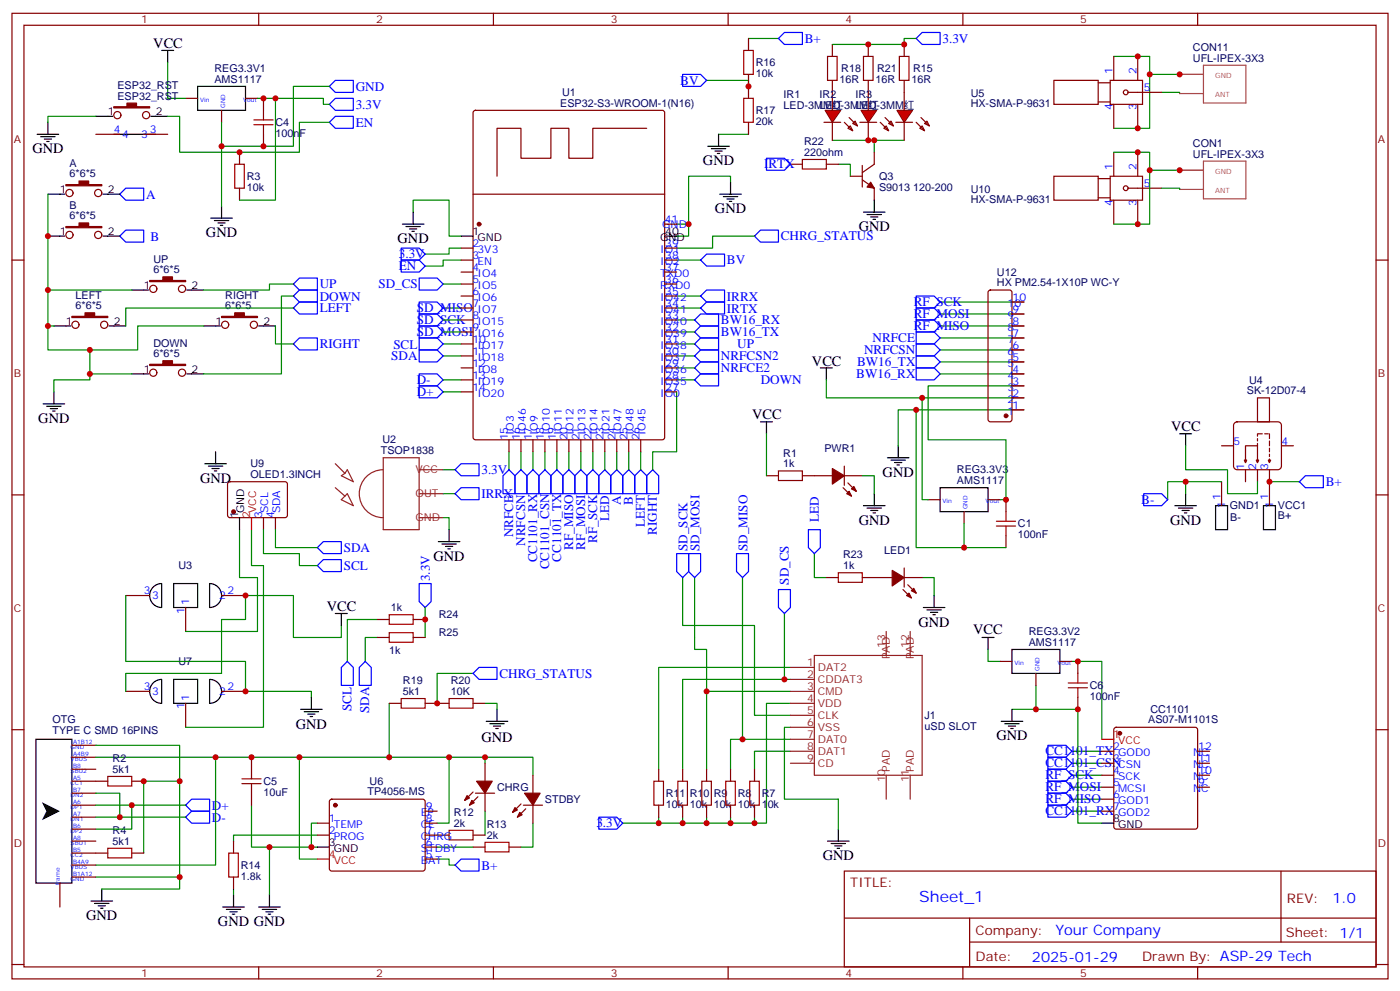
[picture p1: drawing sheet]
<svg xmlns="http://www.w3.org/2000/svg" width="412mm" height="292mm" viewBox="0 0 412 292" stroke-linecap="round" stroke-linejoin="round" font-family="sans-serif">
<g fill="none" stroke="#00f" stroke-width=".35">
<path d="M231.1 9.6h5.3v3.5h-5.3l-1.8-1.8zM271.6 9.6h5.3v3.5h-5.3l-1.7-1.8zM97 25.4l1.8-1.7h5.3v3.5h-5.3zM97 36l1.8-1.7h5.3v3.5h-5.3zM98.8 29h5.3v3.5h-5.3l-1.8-1.8zM201.1 21.9h5.3l1.7 1.8-1.7 1.7h-5.3zM35.3 57.2l1.7-1.8h5.3v3.5h-5.3zM225.8 46.6h5.3l1.7 1.8-1.7 1.7h-5.3zM35.3 69.5l1.7-1.7h5.3v3.5h-5.3zM118.2 76.6h5.3l1.7 1.8-1.7 1.7h-5.3zM118.2 73.1h5.3l1.7 1.7-1.7 1.8h-5.3zM208.1 74.8h5.3v3.6h-5.3l-1.7-1.8z"/>
<path d="M222.2 69.5l1.8-1.7h5.3v3.5h-5.3zM86.4 83.6l1.8-1.7h5.3v3.5h-5.3zM86.4 87.2l1.8-1.8h5.3v3.5h-5.3zM86.4 90.7l1.8-1.8h5.3v3.6h-5.3zM123.5 99.5h5.3l1.7 1.8-1.7 1.7h-5.3zM123.5 92.5h5.3l1.7 1.7-1.7 1.8h-5.3zM123.5 96h5.3l1.7 1.8-1.7 1.7h-5.3zM123.5 88.9h5.3l1.7 1.8-1.7 1.8h-5.3zM123.5 81.9h5.3l1.7 1.7-1.7 1.8h-5.3zM204.6 94.2l1.8-1.7h5.3v3.5h-5.3zM206.4 99.5h5.3v3.5h-5.3l-1.8-1.7zM206.4 96h5.3v3.5h-5.3l-1.8-1.7z"/>
<path d="M206.4 87.2l1.7-1.8h5.3v3.5h-5.3zM206.4 90.7l1.7-1.8h5.3v3.6h-5.3zM269.9 97.8h5.3l1.7 1.7-1.7 1.8h-5.3zM269.9 94.2h5.3l1.7 1.8-1.7 1.8h-5.3zM269.9 90.7h5.3l1.7 1.8-1.7 1.7h-5.3zM269.9 87.2h5.3l1.7 1.7-1.7 1.8h-5.3zM86.4 101.3l1.8-1.8h5.3v3.5h-5.3zM123.5 103h5.3l1.7 1.8-1.7 1.8h-5.3zM123.5 110.1h5.3l1.7 1.8-1.7 1.7h-5.3zM123.5 113.6h5.3l1.7 1.8-1.7 1.8h-5.3zM204.6 108.3l1.8-1.7h5.3v3.5h-5.3zM204.6 104.8l1.8-1.8h5.3v3.6h-5.3z"/>
<path d="M204.6 111.9l1.8-1.8h5.3v3.5h-5.3zM269.9 108.3h5.3l1.7 1.8-1.7 1.8h-5.3zM269.9 104.8h5.3l1.7 1.8-1.7 1.7h-5.3zM269.9 101.3h5.3l1.7 1.7-1.7 1.8h-5.3zM134.1 138.3l1.7-1.7h5.3v3.5h-5.3zM149.9 138.3l1.8 1.8v5.3h-3.5v-5.3zM153.5 138.3l1.7 1.8v5.3h-3.5v-5.3zM157 138.3l1.7 1.8v5.3h-3.5v-5.3zM160.5 138.3l1.8 1.8v5.3h-3.6v-5.3zM164 138.3l1.8 1.8v5.3h-3.5v-5.3zM167.6 138.3l1.7 1.8v5.3h-3.5v-5.3zM171.1 138.3l1.8 1.8v5.3h-3.6v-5.3z"/>
<path d="M174.6 138.3l1.8 1.8v5.3h-3.5v-5.3zM178.2 138.3l1.7 1.8v5.3h-3.5v-5.3zM181.7 138.3l1.7 1.8v5.3h-3.5v-5.3zM185.2 138.3l1.8 1.8v5.3h-3.6v-5.3zM188.7 138.3l1.8 1.8v5.3h-3.5v-5.3zM192.3 138.3l1.7 1.8v5.3h-3.5v-5.3zM134.1 145.4l1.7-1.8h5.3v3.5h-5.3zM238.1 156h3.6v5.3l-1.8 1.7-1.8-1.7zM336.9 145.4h5.3l1.8 1.7-1.8 1.8h-5.3zM384.5 140.1h5.3v3.5h-5.3l-1.7-1.7zM93.5 161.3l1.7-1.8h5.3v3.5h-5.3zM93.5 166.5l1.7-1.7h5.3v3.5h-5.3z"/>
<path d="M123.5 171.8h3.5v5.3l-1.8 1.8-1.7-1.8zM199.3 163h3.5v5.3l-1.7 1.8-1.8-1.8zM202.8 163h3.6v5.3l-1.8 1.8-1.8-1.8zM217 163h3.5v5.3l-1.8 1.8-1.7-1.8zM229.3 173.6h3.5v5.3l-1.7 1.8-1.8-1.8zM102.3 194.8l1.8 1.7v5.3h-3.6v-5.3zM107.6 194.8l1.8 1.7v5.3h-3.6v-5.3zM139.3 198.3l1.8-1.8h5.3v3.6h-5.3zM308.7 219.5h5.3l1.7 1.7-1.7 1.8h-5.3zM54.7 237.1l1.7-1.8h5.3v3.6h-5.3zM308.7 233.6h5.3l1.7 1.7-1.7 1.8h-5.3zM308.7 230h5.3l1.7 1.8-1.7 1.8h-5.3z"/>
<path d="M308.7 226.5h5.3l1.7 1.8-1.7 1.7h-5.3zM308.7 223h5.3l1.7 1.8-1.7 1.7h-5.3zM308.7 237.1h5.3l1.7 1.8-1.7 1.7h-5.3zM54.7 240.6l1.7-1.7h5.3v3.5h-5.3zM134.1 254.7l1.7-1.7h5.3v3.5h-5.3zM176.4 240.6h5.3l1.7 1.8-1.7 1.8h-5.3z"/>
</g>
<g fill="none" stroke="#008700" stroke-width=".35">
<path d="M49.4 18.4v10.6h5.3M220.5 11.3h8.8M269.9 11.3h-3.6v1.8h-21.1M328.1 16.6h10.6v21.2h-10.6M28.2 34.3h-14.1v1.7M49.4 34.3h3.5v10.5h35.3v-8.8h8.8M75.8 29h19.4v1.7h1.8M81.1 29v29.9h-10.5M97 25.4h-10.6v17.7h-21.1v-7.1M208.1 23.7h12.4v1.7M211.7 39.5h8.8M338.7 21.9h8.8"/>
<path d="M342.2 27.2h5.3v.4M14.1 57.2v38.8h1.8M65.3 43.1v17.6M215.2 53.7v-1.8h-12.4v14.1h-3.5M245.2 41.3h21.1M246.9 48.4h3.6v3.5M257.5 41.3v3.5M328.1 44.8h10.6v21.2h-10.6M121.7 62.5v-3.6h10.6v10.6h3.5M135.8 76.6h-5.3v1.8h-5.3M135.8 73.1h-3.5v1.7h-7.1M199.3 76.6h7.1"/>
<path d="M202.8 66v3.5h-3.5M222.2 69.5h-12.3v3.6h-10.6M14.1 96v7h12.4v8.9h-10.6v3.5M14.1 85.4h24.7M60 96h-19.4v7h-14.1M81.1 96v5.3h5.3M86.4 87.2h-3.5v22.9h-22.9M86.4 90.7h-49.4v5.3M86.4 83.6h-7v1.8h-19.4M130.5 94.2h5.3M130.5 97.8h5.3M130.5 90.7h5.3"/>
<path d="M130.5 83.6h5.3M199.3 94.2h5.3M199.3 97.8h5.3M199.3 90.7h7.1M199.3 87.2h7.1M276.9 99.5h24.7M276.9 96h24.7M276.9 92.5h24.7M276.9 88.9h24.7M26.5 110.1h12.3M130.5 104.8h5.3M130.5 101.3h5.3"/>
<path d="M130.5 111.9h5.3M130.5 115.4h5.3M199.3 115.4v17.6h-7v5.3M199.3 104.8h5.3M199.3 101.3h5.3M199.3 108.3h5.3M199.3 111.9h5.3M243.4 111.9v5.3h58.2M271.6 117.2v29.9h1.8M276.9 106.6h24.7M276.9 103h24.7M276.9 110.1h24.7"/>
<path d="M301.6 113.6h-28.2v15.9h22.9v17.6h-1.7M130.5 138.3h3.6M149.9 133v5.3M153.5 133v5.3M157 133v5.3M160.5 133v5.3M164 133v5.3M167.6 133v5.3M171.1 133v5.3M174.6 133v5.3M178.2 133v5.3M181.7 133v5.3"/>
<path d="M185.2 133v5.3M188.7 133v5.3M225.8 127.7v12.4M269.9 120.7v40.6h14.1M301.6 120.7h-37v10.6M349.2 131.3v7h12.4v7.1h8.8v-3.5M70.6 156v14.1h5.2v15.8h-21.1M74.1 156v10.5h3.5v47.7h-22.9M77.6 156v7h10.6v3.5h5.3M81.1 156v5.3h12.4M130.5 152.4h1.8v3.6M130.5 145.4h3.6"/>
<path d="M254 140.1h3.5v5.3M284 154.2v7.1h12.3M349.2 141.9h-5.2v5.2M359.8 141.9h-10.6v3.5M373.9 141.9h8.9M37 175.4v19.4h35.3v8.8h19.4v1.8M125.2 178.9v8.8M201.1 170.1v14.1h21.1v26.4h10.6M204.6 170.1v21.1h3.5v12.4M218.7 170.1v47.6M239.9 163v7.1h3.5M271.6 170.1h3.6v5.3"/>
<path d="M100.5 184.2v3.5h-14.1v-12.3h-14.1v7h-7v15.9h-28.3v5.3M111.1 182.4h-8.8v12.4M111.1 187.7h-3.5v7.1M139.3 198.3h-10.5v8.8M231.1 180.7v19.4M232.8 196.5h-38.8v30M291 191.2v3.6h3.6M315.7 194.8h8.9v22.9M28.2 219.5h24.7v38.8M114.7 207.1v15.9M142.9 207.1h3.5v1.8M232.8 217.7h-17.6v8.8"/>
<path d="M232.8 207.1h-7v35.3h-3.6M232.8 214.2h-1.7v21.1h15.8v8.9M232.8 200.1h-31.7v26.4M232.8 203.6h-24.7v22.9M298.1 208.9h7.1M305.2 201.8v7.1h12.3v33.5h7.1M28.2 223h35.3v31.7h-35.3M28.2 233.6h7.1v7M28.2 237.1h26.5M38.8 237.1v7.1h-10.6M52.9 230h-10.6v21.2M63.5 223h93.5v5.3"/>
<path d="M74.1 237.1v12.3h5.3M88.2 223v30h5.3M132.3 223v19.4h-3.5M142.9 223v1.8M142.9 238.9v7M232.8 221.2h-10.6v5.3M315.7 235.3h8.9M315.7 231.8h8.9M315.7 224.8h8.9M315.7 228.3h8.9M315.7 221.2h8.9M315.7 238.9h8.9"/>
<path d="M28.2 258.3h24.7v3.5h-22.9M28.2 240.6h26.5M93.5 245.9h-24.7v1.8M93.5 242.4h-1.8v7M93.5 249.4h-14.1v14.2M128.8 253h3.5v1.7h1.8M128.8 249.4h10.5M157 242.4v7h-3.5M194 240.6v1.8M201.1 240.6v1.8M208.1 240.6v1.8M215.2 240.6v1.8"/>
<path d="M222.2 240.6v1.8h-38.8M68.8 261.8v1.8"/>
</g>
<path d="M354.5 19.2h12.5v11.1h-12.5zM347.5 21.9h6.9M347.5 27.6h6.9" fill="none" stroke="#a64a4a" stroke-width=".35"/>
<g fill="none" stroke="#870000" stroke-width=".35">
<path d="M3.5 3.9h405.4v284.4h-405.4zM7.1 7.4h398.2v277.3h-398.2zM76.2 3.9v3.5M145.3 3.9v3.5M214.5 3.9v3.5M220.5 11.3v3.6M245.2 13.1v3.5M255.8 13.1v3.5M266.3 13.1v3.5M283.6 3.9v3.5M328.1 16.6v7.1M335.1 16.6v7.1"/>
<path d="M352.8 3.9v3.5M28.2 39.5h7.1M42.3 39.5h7.1M54.7 29h3.5M65.3 32.5v3.5M72.3 29h3.5M77.6 29v3.5M77.6 39.5v3.6M139.6 32.7l.5-.2h55l.6 .4 .1 95.9-.5 .6-55.2 .1-.7-.5-.1-95.8zM190.5 37.8h-15.9v8.8h-7v-8.8h-5.3v8.8h-8.8v-8.8h-7.1v14.1M220.5 21.9v7.1M220.5 36v3.5"/>
<path d="M242.7 36h4.9M245.2 23.7v3.5M255.8 23.7v3.5M266.3 23.7v3.5M310.4 23.7h13.1v7h-13.1zM323.5 30h3.5M323.5 24.4h3.5M327 23.7h9.5v7h-9.5zM328.1 30.7v7.1M332.3 27.2h9.9M335.1 30.7v7.1M70.6 44.8v3.6"/>
<path d="M70.6 55.4v3.5M139.3 57.2h56.5M232.8 48.4h3.6M243.4 48.4h3.5M250.5 51.9h3.5M254 53l3.5 2.4v3.5M254 48.7v6.4M257.5 44.8v3.6l-3.5 2.4M310.4 51.9h13.1v7h-13.1zM323.5 58.2h3.5M323.5 52.6h3.5M327 51.9h9.5v7h-9.5z"/>
<path d="M328.1 44.8v7.1M328.1 58.9v7.1M332.3 55.4h9.9M335.1 44.8v7.1M335.1 58.9v7.1M3.5 76.6h3.6M135.8 73.1h3.5M135.8 76.6h3.5M195.8 73.1h3.5M195.8 76.6h3.5M195.8 66h3.5M405.3 76.6h3.6"/>
<path d="M135.8 80.1h3.5M135.8 83.6h3.5M135.8 87.2h3.5M135.8 90.7h3.5M135.8 94.2h3.5M135.8 97.8h3.5M195.8 80.1h3.5M195.8 83.6h3.5M195.8 87.2h3.5M195.8 90.7h3.5M195.8 94.2h3.5M195.8 97.8h3.5"/>
<path d="M135.8 101.3h3.5M135.8 104.8h3.5M135.8 108.3h3.5M135.8 111.9h3.5M135.8 115.4h3.5M195.8 101.3h3.5M195.8 104.8h3.5M195.8 108.3h3.5M195.8 111.9h3.5M195.8 115.4h3.5M370.4 117.2h3.5v7h-3.5zM149.9 129.5v3.5"/>
<path d="M153.5 129.5v3.5M157 129.5v3.5M160.5 129.5v3.5M164 129.5v3.5M167.6 129.5v3.5M171.1 129.5v3.5M174.6 129.5v3.5M178.2 129.5v3.5M181.7 129.5v3.5M185.2 129.5v3.5M188.7 129.5v3.5M248.7 137.3v5.6"/>
<path d="M359.8 131.3h3.6M363.6 124.6l.8-.4h12l.6 .2 .5 .9v12l-.3 .6-.8 .4h-12l-.6-.2-.4-.8v-12zM366.9 135.1v1.1l-.4-.7h.7l-.3 .7v-4.9h3.5v4.9l.4-.7h-.7l.3 .7v-1.1M366.9 138.3v3.6M370.4 129.2v.7M370.4 130.6v.7M370.4 138.3v3.6M371.8 127.7h-1.4v.7M372.5 127.7h1.1M373.9 135.1v1.1l-.3-.7h.7l-.4 .7M373.9 127.7v1.5M373.9 129.9v1.4"/>
<path d="M373.9 132v1M373.9 133.7v.7M373.9 138.3v10.6M377.5 131.3h3.5M3.5 145.7h3.6M67.3 142.1l.4-.2h16.5l.5 .7-.1 9.4-.6 .4h-16.5l-.5-.7v-9.1zM77.6 152.4v3.6M81.1 152.4v3.6M225.8 140.1h3.5M236.4 140.1h8.8M248.4 143.6l2.4 2.5M248.7 140.1h5.3"/>
<path d="M249.8 142.2l2.4 2.5M273.4 147.1h3.5M284 150.7v3.5M291 147.1h3.6M296.3 147.1v3.6M296.3 157.7v3.6M359.8 141.9v7M405.3 145.7h3.6M37 175.4h7.1M54.7 178.9v7M65.3 175.4h7M243.4 170.1h3.5"/>
<path d="M254 170.1h8.8M266 173.6l2.5 2.5M266.3 167.3v5.6M266.3 170.1h5.3M267.4 172.2l2.5 2.5M111.1 187.7h3.6M111.1 182.4h3.6M121.7 187.7h3.5M121.7 182.4h3.5M294.6 194.8h3.5M305.2 198.3v3.5M312.2 194.8h3.5"/>
<path d="M317.5 194.8v3.5M3.5 214.9h3.6M21.2 219.5h7M37 203.6h7.1M54.7 207.1v7.1M65.3 203.6h7M114.7 207.1h3.5M125.2 207.1h7.1M139.3 207.1h3.6M317.5 205.4v3.5M328.3 214.4l.5-.2h23.3l.5 .2 .2 .5v28.6l-.3 .5-.4 .2h-23.3l-.5-.3-.2-.4v-28.6zM405.3 214.9h3.6"/>
<path d="M21.2 237.1h7M21.2 233.6h7M21.2 223h7M21.2 226.5h7M21.2 230h10.5M38.8 230h3.5M74.1 223v3.5M74.1 233.6v3.5M97.2 235.5l.5-.2h26.8l.5 .2 .2 .5v20.1l-.7 .4-27.1-.1-.4-.6v-19.8zM125.2 238.9h3.6M139.3 233.2l-2.4 2.5M140.1 233.6h5.6"/>
<path d="M140.8 234.6l-2.5 2.5M142.9 224.8v5.2M142.9 233.6v5.3M153.5 236.7l-2.5 2.5M154.2 237.1h5.6M154.9 238.2l-2.5 2.4M157 228.3v5.3M157 237.1v5.3M194 226.5v3.5M194 237.1v3.5M201.1 226.5v3.5M201.1 237.1v3.5"/>
<path d="M208.1 226.5v3.5M208.1 237.1v3.5M215.2 226.5v3.5M215.2 237.1v3.5M222.2 226.5v3.5M222.2 237.1v3.5M324.6 221.2h3.5M324.6 224.8h3.5M324.6 228.3h3.5M324.6 231.8h3.5M324.6 235.3h3.5M324.6 238.9h3.5"/>
<path d="M352.8 221.2h3.5M352.8 224.8h3.5M352.8 228.3h3.5M352.8 231.8h3.5M21.2 251.2h10.5M21.2 240.6h7M21.2 244.2h7M21.2 247.7h7M21.2 254.7h7M21.2 258.3h7M38.8 251.2h3.5M68.8 247.7v3.5"/>
<path d="M68.8 258.3v3.5M93.5 245.9h3.5M93.5 242.4h3.5M125.2 249.4h3.6M125.2 245.9h7.1M125.2 242.4h3.6M125.2 253h3.6M139.3 249.4h3.6M139.3 245.9h3.6M149.9 249.4h3.6M248.7 256.5h156.6v28.2h-156.6zM377.3 256.5v20.9"/>
<path d="M17.6 260v7.1M248.7 270.4h156.5M285.6 277.4h119.6M285.6 270.4v14.1M3.5 284h3.6M76.2 284.7v3.6M145.3 284.7v3.6M214.5 284.7v3.6M283.6 284.7v3.6M352.8 284.7v3.6M405.3 284h3.6"/>
<circle cx="34.6" cy="33.9" r="1.06"/>
<circle cx="43" cy="33.9" r="1.06"/>
<circle cx="331.6" cy="27.2" r=".71"/>
<circle cx="20.5" cy="56.8" r="1.06"/>
<circle cx="28.9" cy="56.8" r="1.06"/>
<circle cx="331.6" cy="55.4" r=".71"/>
<circle cx="20.5" cy="69.2" r="1.06"/>
<circle cx="28.9" cy="69.2" r="1.06"/>
<circle cx="22.2" cy="95.6" r="1.06"/>
<circle cx="30.7" cy="95.6" r="1.06"/>
<circle cx="45.2" cy="85.1" r="1.06"/>
<circle cx="53.6" cy="85.1" r="1.06"/>
<circle cx="66.3" cy="95.6" r="1.06"/>
<circle cx="74.8" cy="95.6" r="1.06"/>
<circle cx="45.2" cy="109.8" r="1.06"/>
<circle cx="53.6" cy="109.8" r="1.06"/>
</g>
<g fill="none" stroke="#000" stroke-width=".35">
<path d="M47.6 14.9h3.6M49.4 14.9v3.5M10.9 39.5h6.4M14.1 36v3.5M28.2 34.3h5M33.5 39.5h12.4M44.4 34.3h5M58.2 25.4h14.1v7.1h-14.1zM211.7 39.5v3.6M12 40.3h4.2M13.1 41h2.1M13.8 41.7h.7"/>
<path d="M14.1 57.2h4.9M30.3 57.2h5M208.5 43.1h6.3M209.5 43.8h4.3M210.6 44.5h2.1M211.3 45.2h.7M212 57.2h6.4M213.1 57.9h4.2M214.1 58.6h2.2M214.8 59.3h.7M215.2 53.7v3.5M257.5 58.9v3.6"/>
<path d="M14.1 69.5h4.9M30.3 69.5h5M62.1 64.2h6.3M63.1 64.9h4.3M64.2 65.7h2.1M64.9 66.4h.7M65.3 60.7v3.5M118.5 66h6.4M119.6 66.7h4.2M120.6 67.4h2.2M121.4 68.1h.7M121.7 62.5v3.5"/>
<path d="M135.8 69.5h3.5M195.8 69.5h3.5M254.4 62.5h6.3M255.4 63.2h4.2M256.5 63.9h2.1M257.2 64.6h.7M15.9 96h4.9M32.1 96h4.9M38.8 85.4h4.9M55 85.4h5M60 96h4.9M76.2 96h4.9"/>
<path d="M12.7 118.9h6.3M13.8 119.6h4.2M15.9 115.4v3.5M38.8 110.1h4.9M55 110.1h5M241.7 108.3h3.5M243.4 108.3v3.6M14.8 120.3h2.1M15.5 121h.7M60.3 136.6h6.4M61.4 137.3h4.2M62.4 138h2.2"/>
<path d="M63.1 138.7h.8M63.5 133v3.6M224 124.2h3.5M225.8 124.2v3.5M261.4 134.8h6.4M262.5 135.5h4.2M263.5 136.2h2.1M264.2 136.9h.7M264.6 131.3v3.5M347.5 127.7h3.5M349.2 127.7v3.6M70.6 152.4v3.6"/>
<path d="M129.1 159.5h6.4M132.3 156v3.5M254.4 148.9h6.3M255.4 149.6h4.2M256.5 150.3h2.1M257.2 151h.7M257.5 145.4v3.5M276.9 143.6h14.1v7.1h-14.1zM346.1 148.9h6.3M347.1 149.6h4.3M348.2 150.3h2.1M348.9 151h.7"/>
<path d="M349.2 145.4v3.5M358.1 148.9h3.5v7.1h-3.5zM372.2 148.9h3.5v7.1h-3.5zM45.1 172.9a3.5 3.5 0 0 1 2.5-1.1v7.1a3.5 3.5 0 0 1-3.2-2.2 3.5 3.5 0 0 1 .7-3.8zM51.2 171.8h7v7.1h-7zM61.7 171.8a3.5 3.5 0 0 1 3.6 3.6 3.5 3.5 0 0 1-3.6 3.5zM130.2 160.2h4.2M131.2 160.9h2.1M131.9 161.6h.7M272 178.9h6.3M273 179.6h4.3M275.2 175.4v3.5"/>
<path d="M98.8 180.7h3.5M100.5 180.7v3.5M274.1 180.3h2.1M274.8 181h.7M289.3 187.7h3.5M291 187.7v3.5M298.1 191.2h14.1v7.1h-14.1zM10.6 217.7h10.6v42.3h-10.6zM45.1 201.1a3.5 3.5 0 0 1 2.5-1v7a3.5 3.5 0 0 1-3.2-2.2 3.5 3.5 0 0 1 .7-3.8zM51.2 200.1h7v7h-7zM61.7 200.1a3.5 3.5 0 0 1 3.6 3.5 3.5 3.5 0 0 1-3.6 3.5zM88.5 208.9h6.4"/>
<path d="M89.6 209.6h4.2M90.7 210.3h2.1M91.4 211h.7M91.7 205.4v3.5M143.2 212.4h6.4M144.3 213.1h4.2M145.3 213.8h2.2M146 214.5h.8M146.4 208.9v3.5M294.9 212.4h6.4M296 213.1h4.2M297 213.8h2.2"/>
<path d="M297.7 214.5h.7M298.1 208.9v3.5M93.5 249.4h3.5M243.8 247.7h6.3M244.8 248.4h4.3M245.9 249.1h2.1M246.6 249.8h.7M246.9 244.2v3.5M324.6 242.4h3.5M26.8 265.3h6.4M27.9 266h4.2M28.9 266.7h2.1"/>
<path d="M29.6 267.4h.7M30 261.8v3.5M65.6 267.1h6.4M66.7 267.8h4.2M67.7 268.5h2.1M68.4 269.2h.7M68.8 263.6v3.5M76.2 267.1h6.3M77.3 267.8h4.2M78.3 268.5h2.1M79 269.2h.7M79.4 263.6v3.5"/>
</g>
<g fill="none" stroke="#a10000" stroke-width=".35">
<path d="M219.1 14.9h2.8v7h-2.8zM243.8 16.6h2.8v7.1h-2.8zM254.4 16.6h2.8v7.1h-2.8zM264.9 16.6h2.9v7.1h-2.9zM74.8 36.7h5.6M74.8 35.3h5.6M77.6 32.5v2.8M77.6 36.7v2.8M219.1 29h2.8v7h-2.8zM69.1 48.4h2.9v7h-2.9zM236.4 47h7v2.8h-7zM229.3 138.7h7.1v2.8h-7.1z"/>
<path d="M293.5 154.9h5.7M293.5 153.5h5.7M296.3 150.7v2.8M296.3 154.9v2.8M246.9 168.7h7.1v2.8h-7.1zM114.7 186.3h7v2.8h-7zM114.7 181h7v2.8h-7zM317.5 198.3v2.8M118.2 205.7h7v2.8h-7zM132.3 205.7h7v2.8h-7zM314.7 202.5h5.6M314.7 201.1h5.6"/>
<path d="M317.5 202.5v2.9M31.7 228.6h7.1v2.9h-7.1zM71.3 230.8h5.6M71.3 229.3h5.6M74.1 226.5v2.8M74.1 230.8v2.8M192.6 230h2.8v7.1h-2.8zM199.7 230h2.8v7.1h-2.8zM206.7 230h2.8v7.1h-2.8zM213.8 230h2.8v7.1h-2.8zM220.8 230h2.9v7.1h-2.9zM31.7 249.8h7.1v2.8h-7.1z"/>
<path d="M67.4 251.2h2.8v7.1h-2.8zM132.3 244.5h7v2.8h-7zM142.9 248h7v2.9h-7z"/>
</g>
<g fill="#870000" stroke="#870000" stroke-width=".35">
<path d="M262.8 168l3.5 2.1-3.5 2.4z"/>
<path d="M267.1 175.4l.7-.7 .7 1.4z"/>
<path d="M268.5 174l.7-.8 .7 1.5z"/>
<path d="M256.5 53.7l1 1.7-2.1-.3z"/>
<path d="M154.5 233.6h4.6l-2.1 3.5z"/>
<path d="M151.7 237.8l.7 .7-1.4 .7z"/>
<path d="M153.1 239.2l.7 .7-1.4 .7z"/>
<path d="M140.4 230h4.6l-2.1 3.6z"/>
<path d="M137.6 234.3l.7 .7-1.4 .7z"/>
<path d="M139 235.7l.7 .7-1.4 .7z"/>
<path d="M245.2 138l3.5 2.1-3.5 2.5z"/>
<path d="M249.4 145.4l.7-.7 .7 1.4z"/>
<path d="M250.8 144l.7-.7 .7 1.4z"/>
<path d="M33.5 31.4h3.9v-1h2.8v1h3.9v.4h-10.6z"/>
<path d="M65.3 93.2h3.8v-1.1h2.9v1.1h3.8v.3h-10.5z"/>
<path d="M44.1 107.3h3.9v-1.1h2.8v1.1h3.9v.3h-10.6z"/>
<path d="M21.2 93.2h3.8v-1.1h2.9v1.1h3.8v.3h-10.5z"/>
<path d="M44.1 82.6h3.9v-1.1h2.8v1.1h3.9v.3h-10.6z"/>
<path d="M19.4 66.7h3.9v-1h2.8v1h3.9v.4h-10.6z"/>
<path d="M19.4 54.4h3.9v-1.1h2.8v1.1h3.9v.3h-10.6z"/>
<circle cx="68.8" cy="150.7" r=".53"/>
<circle cx="329.8" cy="215.9" r=".53"/>
<circle cx="98.8" cy="237.1" r=".53"/>
<circle cx="141.1" cy="66" r=".53"/>
</g>
<path d="M74.1 152.4v3.6M324.6 217.7h3.5M93.5 253h3.5" fill="none" stroke="#f00" stroke-width=".35"/>
<g fill="none" stroke="#8c2424" stroke-width=".35">
<path d="M98.8 136.6l2.8 2.8M102.3 138.3l1.8 3.6-3.6-1.8 1.1-.7zM112.9 138.3a7.1 7.1 0 0 0-7.1 7.1 7.1 7.1 0 0 0 7.1 7M112.9 134.8h10.6v21.2h-10.6zM123.5 138.3h7M98.8 143.6l2.8 2.5M102.3 145.4l1.8 3.5-3.6-1.8zM123.5 152.4h7M123.5 145.4h7M232.8 196.5h7.1M239.9 193h31.7v35.3h-31.7zM261.1 185.9v7.1"/>
<path d="M268.1 185.9v7.1M232.8 200.1h7.1M232.8 203.6h7.1M232.8 207.1h7.1M232.8 210.6h7.1M232.8 214.2h7.1M232.8 217.7h7.1M232.8 221.2h7.1M232.8 224.8h7.1M261.1 228.3v7M268.1 228.3v7"/>
</g>
<path d="M12.3 236.2l5.3 2.7-5.3 2.6 1.4-2.6z" fill="#000"/>
<path d="M243.1 32.5h4.5l-2.4 3.5z" fill="#f00" stroke="#870000" stroke-width=".35"/>
<path d="M245.2 27.2v5.3M245.2 36v5.3M248.7 36l2.5 2.5M249.8 37.8l.7-.7 .7 1.4zM250.1 34.6l2.5 2.5M251.2 36.4l.7-.7 .7 1.4zM253.3 36h4.9" fill="none" stroke="#870000" stroke-width=".35"/>
<path d="M253.6 32.5h4.6l-2.4 3.5z" fill="#f00" stroke="#870000" stroke-width=".35"/>
<path d="M255.8 27.2v5.3M255.8 36v5.3M259.3 36l2.5 2.5M260.3 37.8l.8-.7 .7 1.4zM260.7 34.6l2.5 2.5M261.8 36.4l.7-.7 .7 1.4zM263.9 36h4.9" fill="none" stroke="#870000" stroke-width=".35"/>
<path d="M264.2 32.5h4.6l-2.5 3.5z" fill="#f00" stroke="#870000" stroke-width=".35"/>
<g fill="none" stroke="#870000" stroke-width=".35">
<path d="M266.3 27.2v5.3M266.3 36v5.3M269.9 36l2.4 2.5M270.9 37.8l.7-.7 .7 1.4zM271.3 34.6l2.5 2.5M273 35.7l.8 1.4-1.5-.7zM291.3 85.6l.4-.2h5.7l.5 .2 .2 .5v37.4l-.2 .5-.5 .2h-5.7l-.5-.2-.2-.5v-37.4zM298.1 99.5h3.5M298.1 96h3.5M298.1 92.5h3.5M298.1 88.9h3.5M298.1 117.2h3.5"/>
<path d="M298.1 113.6h3.5M298.1 110.1h3.5M298.1 106.6h3.5M298.1 103h3.5M298.1 120.7h3.5"/>
</g>
<circle cx="296.3" cy="122.4" r=".53" fill="#870000" stroke="#870000" stroke-width=".35"/>
<path d="M347.5 50.1h6.9M347.5 55.8h6.9M354.5 47.4h12.5v11.2h-12.5z" fill="none" stroke="#a64a4a" stroke-width=".35"/>
<path d="M338.7 50.1h8.8M342.2 55.4h5.3v.4" fill="none" stroke="#008700" stroke-width=".35"/>
<g fill="#c00">
<circle cx="335.1" cy="66" r=".88"/>
<circle cx="338.7" cy="21.9" r=".88"/>
<circle cx="347.5" cy="21.9" r=".88"/>
<circle cx="335.1" cy="37.8" r=".88"/>
<circle cx="335.1" cy="44.8" r=".88"/>
<circle cx="335.1" cy="16.6" r=".88"/>
<circle cx="125.2" cy="182.4" r=".88"/>
<circle cx="208.1" cy="203.6" r=".88"/>
<circle cx="114.7" cy="223" r=".88"/>
<circle cx="72.3" cy="175.4" r=".88"/>
<circle cx="72.3" cy="203.6" r=".88"/>
<circle cx="42.3" cy="230" r=".88"/>
<circle cx="52.9" cy="230" r=".88"/>
<circle cx="128.8" cy="207.1" r=".88"/>
<circle cx="257.5" cy="41.3" r=".88"/>
<circle cx="255.8" cy="13.1" r=".88"/>
<circle cx="266.3" cy="13.1" r=".88"/>
<circle cx="132.3" cy="223" r=".88"/>
<circle cx="218.7" cy="217.7" r=".88"/>
<circle cx="317.5" cy="208.9" r=".88"/>
<circle cx="317.5" cy="194.8" r=".88"/>
<circle cx="305.2" cy="208.9" r=".88"/>
<circle cx="220.5" cy="25.4" r=".88"/>
<circle cx="91.7" cy="249.4" r=".88"/>
<circle cx="79.4" cy="249.4" r=".88"/>
<circle cx="74.1" cy="223" r=".88"/>
<circle cx="88.2" cy="223" r=".88"/>
<circle cx="142.9" cy="223" r=".88"/>
<circle cx="63.5" cy="223" r=".88"/>
<circle cx="231.1" cy="200.1" r=".88"/>
<circle cx="222.3" cy="242.4" r=".88"/>
<circle cx="194" cy="242.4" r=".88"/>
<circle cx="201.1" cy="242.4" r=".88"/>
<circle cx="208.1" cy="242.4" r=".88"/>
<circle cx="215.2" cy="242.4" r=".88"/>
<circle cx="38.8" cy="237.1" r=".88"/>
<circle cx="52.9" cy="258.3" r=".88"/>
<circle cx="35.3" cy="240.6" r=".88"/>
<circle cx="349.3" cy="141.9" r=".88"/>
<circle cx="373.9" cy="141.9" r=".88"/>
<circle cx="202.8" cy="66" r=".88"/>
<circle cx="77.6" cy="29" r=".88"/>
<circle cx="77.6" cy="43.1" r=".88"/>
<circle cx="65.3" cy="43.1" r=".88"/>
<circle cx="70.6" cy="44.8" r=".88"/>
<circle cx="81.1" cy="29" r=".88"/>
<circle cx="14.1" cy="69.5" r=".88"/>
<circle cx="14.1" cy="96" r=".88"/>
<circle cx="26.5" cy="110.1" r=".88"/>
<circle cx="14.1" cy="85.4" r=".88"/>
<circle cx="26.5" cy="103" r=".88"/>
<circle cx="296.3" cy="147.1" r=".88"/>
<circle cx="269.9" cy="120.7" r=".88"/>
<circle cx="284" cy="161.3" r=".88"/>
<circle cx="271.6" cy="117.2" r=".88"/>
<circle cx="255.8" cy="41.3" r=".88"/>
<circle cx="347.5" cy="50.1" r=".88"/>
<circle cx="338.7" cy="50.1" r=".88"/>
</g>
<text font-size="4.6" fill="#00f" x="270.8" y="265.5">Sheet_1</text>
<g font-size="4.2">
<text x="45.2" y="14.1">VCC</text>
<text x="9.5" y="45.2">GND</text>
<text x="207.1" y="48.7">GND</text>
<text x="210.6" y="62.8">GND</text>
<text x="60.7" y="69.9">GND</text>
<text x="117.1" y="71.6">GND</text>
<text x="252.9" y="68.1">GND</text>
<text x="239.2" y="107.6">VCC</text>
<text x="11.3" y="124.6">GND</text>
<text x="221.5" y="123.5">VCC</text>
<text x="345" y="127">VCC</text>
<text x="58.9" y="142.2">GND</text>
<text x="260" y="140.4">GND</text>
<text x="252.9" y="154.6">GND</text>
<text x="344.7" y="154.6">GND</text>
<text x="127.7" y="165.1">GND</text>
<text x="96.3" y="180">VCC</text>
<text x="270.6" y="184.5">GND</text>
<text x="286.7" y="186.6">VCC</text>
<text x="87.1" y="214.5">GND</text>
<text x="141.8" y="218.5">GND</text>
<text x="293.5" y="218.1">GND</text>
<text x="242.4" y="253.3">GND</text>
<text x="25.4" y="271">GND</text>
<text x="64.2" y="272.7">GND GND</text>
</g>
<g font-size="4.2" fill="#00f">
<text x="392.5" y="265.8">1.0</text>
<text x="310.9" y="275.3">Your Company</text>
<text x="304" y="283.1">2025-01-29</text>
</g>
<g font-size="3.9" fill="#00f">
<text x="237.1" y="12.7">B+</text>
<text x="277.6" y="12.7">3.3V</text>
<text x="104.8" y="26.8">GND</text>
<text x="200.4" y="24.9">BV</text>
<text x="104.8" y="32.1">3.3V</text>
<text x="104.8" y="37.4">EN</text>
<text x="225.1" y="49.6">IRTX</text>
<text x="43" y="58.5">A</text>
<text x="44.3" y="70.9">B</text>
<text x="230" y="70.8">CHRG_STATUS</text>
<text x="117.5" y="76.1">3.3V</text>
<text x="214.1" y="77.8">BV</text>
<text x="117.5" y="79.6">EN</text>
<text x="94.2" y="84.9">UP</text>
<text x="94.2" y="88.5">DOWN</text>
<text x="111.5" y="84.9">SD_CS</text>
<text x="214.1" y="88.5">IRRX</text>
<text x="94.2" y="92">LEFT</text>
<text x="122.8" y="95.5">SD_SCK</text>
<text x="122.8" y="92">SD_MISO</text>
<text x="212.4" y="95.5">BW16_RX</text>
<text x="214.1" y="92">IRTX</text>
<text x="269.2" y="93.7">RF_MOSI</text>
<text x="269.2" y="90.2">RF_SCK</text>
<text x="122.8" y="99">SD_MOSI</text>
<text x="212.4" y="99">BW16_TX</text>
<text x="257" y="100.8">NRFCE</text>
<text x="269.2" y="97.2">RF_MISO</text>
<text x="94.2" y="102.6">RIGHT</text>
<text x="115.2" y="106.1">SDA</text>
<text x="115.9" y="102.6">SCL</text>
<text x="212.4" y="106.1">NRFCSN2</text>
<text x="217.2" y="102.5">UP</text>
<text x="252.4" y="107.9">BW16_TX</text>
<text x="254.5" y="104.3">NRFCSN</text>
<text x="122.8" y="113.1">D-</text>
<text x="212.4" y="109.6">NRFCE2</text>
<text x="224.1" y="113.1">DOWN</text>
<text x="252.2" y="111.4">BW16_RX</text>
<text x="122.8" y="116.6">D+</text>
<text x="141.8" y="139.7">3.3V</text>
<text x="390.5" y="143.2">B+</text>
<text x="141.8" y="146.7">IRRX</text>
<text x="182.9" y="148.8" transform="rotate(-90 182.9 148.8)">A</text>
<text x="186.4" y="148.6" transform="rotate(-90 186.4 148.6)">B</text>
<text x="336.2" y="148.4">B-</text>
<text x="179.4" y="153.4" transform="rotate(-90 179.4 153.4)">LED</text>
<text x="190" y="155.1" transform="rotate(-90 190 155.1)">LEFT</text>
<text x="241.2" y="153.8" transform="rotate(-90 241.2 153.8)">LED</text>
<text x="151.2" y="158.2" transform="rotate(-90 151.2 158.2)">NRFCE</text>
<text x="154.7" y="160.7" transform="rotate(-90 154.7 160.7)">NRFCSN</text>
<text x="168.8" y="162" transform="rotate(-90 168.8 162)">RF_MISO</text>
<text x="172.3" y="162" transform="rotate(-90 172.3 162)">RF_MOSI</text>
<text x="175.9" y="159.9" transform="rotate(-90 175.9 159.9)">RF_SCK</text>
<text x="193.5" y="157.6" transform="rotate(-90 193.5 157.6)">RIGHT</text>
<text x="101.2" y="162.6">SDA</text>
<text x="101.2" y="167.8">SCL</text>
<text x="158.2" y="165.6" transform="rotate(-90 158.2 165.6)">CC1101_RX</text>
<text x="161.8" y="167.7" transform="rotate(-90 161.8 167.7)">CC1101_CSN</text>
<text x="165.3" y="165.4" transform="rotate(-90 165.3 165.4)">CC1101_TX</text>
<text x="202.5" y="162.3" transform="rotate(-90 202.5 162.3)">SD_SCK</text>
<text x="206" y="162.3" transform="rotate(-90 206 162.3)">SD_MOSI</text>
<text x="220.1" y="162.3" transform="rotate(-90 220.1 162.3)">SD_MISO</text>
<text x="126.6" y="171.1" transform="rotate(-90 126.6 171.1)">3.3V</text>
<text x="232.4" y="172.2" transform="rotate(-90 232.4 172.2)">SD_CS</text>
<text x="147.1" y="199.7">CHRG_STATUS</text>
<text x="103.6" y="209.4" transform="rotate(-90 103.6 209.4)">SCL</text>
<text x="108.8" y="210.1" transform="rotate(-90 108.8 210.1)">SDA</text>
<text x="308" y="226">CC1101_CSN</text>
<text x="308" y="222.5">CC1101_TX</text>
<text x="308" y="233">RF_MOSI</text>
<text x="308" y="229.5">RF_SCK</text>
<text x="62.4" y="238.4">D+</text>
<text x="308" y="236.6">RF_MISO</text>
<text x="62.4" y="242">D-</text>
<text x="175.7" y="243.6">3.3V</text>
<text x="308" y="240.1">CC1101_RX</text>
<text x="141.8" y="256.1">B+</text>
</g>
<g font-size="3.9" fill="#800">
<text x="250.5" y="261.1">TITLE:</text>
<text x="379.1" y="265.8">REV:</text>
<text x="287.4" y="275.3">Company:</text>
<text x="378.7" y="275.9">Sheet: 1/1</text>
<text x="287.4" y="283">Date:</text>
<text x="336.4" y="283.1">Drawn By: ASP-29 Tech</text>
</g>
<g font-size="3.2" fill="#800">
<text x="41.6" y="6.9">1</text>
<text x="110.8" y="6.9">2</text>
<text x="179.9" y="6.9">3</text>
<text x="249.1" y="6.9">4</text>
<text x="318.2" y="6.9">5</text>
<text x="4.1" y="42">A</text>
<text x="405.9" y="42">A</text>
<text x="4.1" y="111.2">B</text>
<text x="405.9" y="111.2">B</text>
<text x="4.1" y="180.3">C</text>
<text x="405.9" y="180.3">C</text>
<text x="4.1" y="249.4">D</text>
<text x="405.9" y="249.4">D</text>
<text x="41.6" y="287.7">1</text>
<text x="110.8" y="287.7">2</text>
<text x="179.9" y="287.7">3</text>
<text x="249.1" y="287.7">4</text>
<text x="318.2" y="287.7">5</text>
</g>
<g font-size="3.2" fill="#000080">
<text x="351.4" y="15.1">CON11</text>
<text x="63.2" y="21.2">REG3.3V1</text>
<text x="222.6" y="22.7">10k</text>
<text x="222.6" y="19.5">R16</text>
<text x="247.8" y="21.3">R18</text>
<text x="258.4" y="21.3">R21</text>
<text x="269" y="21.3">R15</text>
<text x="351.4" y="18.2">UFL-IPEX-3X3</text>
<text x="34.6" y="29.3">ESP32_RST</text>
<text x="34.6" y="26.1">ESP32_RST</text>
<text x="63.2" y="24.4">AMS1117</text>
<text x="165.6" y="28.4">U1</text>
<text x="230.8" y="28.9">IR1</text>
<text x="241.4" y="28.9">IR2</text>
<text x="247.3" y="24.6">16R</text>
<text x="252" y="28.9">IR3</text>
<text x="257.9" y="24.6">16R</text>
<text x="268.5" y="24.6">16R</text>
<text x="285.9" y="28.5">U5</text>
<text x="165" y="31.4">ESP32-S3-WROOM-1(N16)</text>
<text x="222.6" y="33.6">R17</text>
<text x="230.8" y="32.1">LED-3MM红</text>
<text x="241.4" y="32.1">LED-3MM红</text>
<text x="252" y="32.1">LED-3MM红</text>
<text x="285.9" y="31.5">HX-SMA-P-9631</text>
<text x="81.1" y="40.3">100nF</text>
<text x="81.1" y="37.1">C4</text>
<text x="222.6" y="36.8">20k</text>
<text x="236.9" y="45.9">220ohm</text>
<text x="236.9" y="42.8">R22</text>
<text x="351.4" y="46.4">UFL-IPEX-3X3</text>
<text x="351.4" y="43.3">CON1</text>
<text x="20.5" y="52.2">6*6*5</text>
<text x="20.5" y="49.2">A</text>
<text x="72.7" y="53">R3</text>
<text x="258.9" y="53">Q3</text>
<text x="72.7" y="56.2">10k</text>
<text x="258.9" y="56.2">S9013 120-200</text>
<text x="285.9" y="59.7">HX-SMA-P-9631</text>
<text x="285.9" y="56.7">U10</text>
<text x="20.5" y="64.6">6*6*5</text>
<text x="20.5" y="61.5">B</text>
<text x="45.2" y="77.4">UP</text>
<text x="45.2" y="80.5">6*6*5</text>
<text x="293.7" y="81.3">U12</text>
<text x="22.2" y="88">LEFT</text>
<text x="66.3" y="88">RIGHT</text>
<text x="293.7" y="84.3">HX PM2.54-1X10P WC-Y</text>
<text x="22.2" y="91.1">6*6*5</text>
<text x="66.3" y="91.1">6*6*5</text>
<text x="45.2" y="105.2">6*6*5</text>
<text x="45.2" y="102.1">DOWN</text>
<text x="367.9" y="113">U4</text>
<text x="367.3" y="116.1">SK-12D07-4</text>
<text x="112.7" y="130.5">U2</text>
<text x="73.7" y="137.6">U9</text>
<text x="112.2" y="133.7">TSOP1838</text>
<text x="230.7" y="137.6">1k</text>
<text x="230.7" y="134.4">R1</text>
<text x="242.8" y="133">PWR1</text>
<text x="73.7" y="140.8">OLED1.3INCH</text>
<text x="281.9" y="142.6">AMS1117</text>
<text x="281.9" y="139.4">REG3.3V3</text>
<text x="362.3" y="149.8">GND1</text>
<text x="376.4" y="149.8">VCC1</text>
<text x="299.9" y="155.3">C1</text>
<text x="362.4" y="153.6">B-</text>
<text x="376.4" y="152.8">B+</text>
<text x="299.9" y="158.5">100nF</text>
<text x="52.6" y="167.7">U3</text>
<text x="248.4" y="167.6">1k</text>
<text x="248.4" y="164.4">R23</text>
<text x="260.5" y="163">LED1</text>
<text x="115.2" y="180">1k</text>
<text x="129.3" y="181.9">R24</text>
<text x="129.3" y="187.2">R25</text>
<text x="303" y="190.2">AMS1117</text>
<text x="303" y="187">REG3.3V2</text>
<text x="52.6" y="195.9">U7</text>
<text x="114.7" y="192.5">1k</text>
<text x="118.7" y="201.4">R19</text>
<text x="132.8" y="201.4">R20</text>
<text x="321" y="203">C6</text>
<text x="118.7" y="204.6">5k1</text>
<text x="132.8" y="204.6">10K</text>
<text x="321" y="206.1">100nF</text>
<text x="338.9" y="209.9">CC1101</text>
<text x="15.5" y="213">OTG</text>
<text x="272.3" y="215">uSD SLOT</text>
<text x="272.3" y="211.8">J1</text>
<text x="338.3" y="213">AS07-M1101S</text>
<text x="15.5" y="216.2">TYPE C SMD 16PINS</text>
<text x="33.2" y="227.6">5k1</text>
<text x="33.2" y="224.5">R2</text>
<text x="77.6" y="231.2">C5</text>
<text x="108.9" y="231.1">U6</text>
<text x="146.4" y="233">CHRG</text>
<text x="77.6" y="234.4">10uF</text>
<text x="108.3" y="234.1">TP4056-MS</text>
<text x="160.5" y="236.5">STDBY</text>
<text x="196.1" y="237.9">10k</text>
<text x="196.1" y="234.7">R11</text>
<text x="203.2" y="237.9">10k</text>
<text x="203.2" y="234.7">R10</text>
<text x="210.3" y="237.9">10k</text>
<text x="210.3" y="234.7">R9</text>
<text x="217.3" y="237.9">10k</text>
<text x="217.3" y="234.7">R8</text>
<text x="224.4" y="237.9">10k</text>
<text x="224.4" y="234.7">R7</text>
<text x="33.2" y="245.7">R4</text>
<text x="133.7" y="243.5">2k</text>
<text x="133.7" y="240.3">R12</text>
<text x="143.4" y="243.9">R13</text>
<text x="33.2" y="248.7">5k1</text>
<text x="143.4" y="247">2k</text>
<text x="70.9" y="255.8">R14</text>
<text x="70.9" y="259.1">1.8k</text>
</g>
<g font-size="3.2" fill="#00f">
<text x="327.7" y="21.9" transform="rotate(-90 327.7 21.9)">1</text>
<text x="334.8" y="21.9" transform="rotate(-90 334.8 21.9)">2</text>
<text x="336.9" y="26.8">5</text>
<text x="327.7" y="32.5" transform="rotate(-90 327.7 32.5)">4</text>
<text x="334.8" y="32.5" transform="rotate(-90 334.8 32.5)">3</text>
<text x="33.5" y="39.2">4</text>
<text x="36" y="40.6">4</text>
<text x="41.6" y="40.6">3</text>
<text x="44.1" y="39.2">3</text>
<text x="327.7" y="50.1" transform="rotate(-90 327.7 50.1)">1</text>
<text x="334.8" y="50.1" transform="rotate(-90 334.8 50.1)">2</text>
<text x="336.9" y="55.1">5</text>
<text x="195.8" y="65.7">41</text>
<text x="327.7" y="60.7" transform="rotate(-90 327.7 60.7)">4</text>
<text x="334.8" y="60.7" transform="rotate(-90 334.8 60.7)">3</text>
<text x="195.1" y="67.1">GND</text>
<text x="139.2" y="72.7">2</text>
<text x="139.2" y="76.2">3</text>
<text x="140.7" y="74.5">3V3</text>
<text x="140.7" y="78">EN</text>
<text x="194.5" y="78">IO2</text>
<text x="194.5" y="74.5">IO1</text>
<text x="196" y="76.2">38</text>
<text x="196" y="72.7">39</text>
<text x="139.2" y="79.8">4</text>
<text x="139.2" y="83.3">5</text>
<text x="140.7" y="81.5">IO4</text>
<text x="194.5" y="81.5">TXD0</text>
<text x="196" y="83.3">36</text>
<text x="196" y="79.8">37</text>
<text x="139.2" y="86.8">6</text>
<text x="140.7" y="85.1">IO5</text>
<text x="140.7" y="88.6">IO6</text>
<text x="194.5" y="88.6">IO42</text>
<text x="194.5" y="85.1">RXD0</text>
<text x="196" y="86.8">35</text>
<text x="298.3" y="88.6">10</text>
<text x="139.2" y="90.3">7</text>
<text x="139.2" y="93.9">8</text>
<text x="140.7" y="92.1">IO7</text>
<text x="140.7" y="95.6">IO15</text>
<text x="194.5" y="95.6">IO40</text>
<text x="194.5" y="92.1">IO41</text>
<text x="196" y="93.9">33</text>
<text x="196" y="90.3">34</text>
<text x="296.8" y="93.9">9</text>
<text x="296.8" y="90.3">10</text>
<text x="298.3" y="95.6">8</text>
<text x="298.3" y="92.1">9</text>
<text x="139.2" y="97.4">9</text>
<text x="139.2" y="100.9">10</text>
<text x="140.7" y="99.2">IO16</text>
<text x="194.5" y="99.2">IO39</text>
<text x="196" y="100.9">31</text>
<text x="196" y="97.4">32</text>
<text x="296.8" y="100.9">7</text>
<text x="296.8" y="97.4">8</text>
<text x="298.3" y="99.2">7</text>
<text x="139.2" y="104.5">11</text>
<text x="139.2" y="108">12</text>
<text x="140.7" y="102.7">IO17</text>
<text x="140.7" y="106.2">IO18</text>
<text x="194.5" y="106.2">IO37</text>
<text x="194.5" y="102.7">IO38</text>
<text x="196" y="108">29</text>
<text x="196" y="104.5">30</text>
<text x="296.8" y="108">5</text>
<text x="296.8" y="104.5">6</text>
<text x="298.3" y="106.2">5</text>
<text x="298.3" y="102.7">6</text>
<text x="139.2" y="111.5">13</text>
<text x="140.7" y="109.7">IO8</text>
<text x="140.7" y="113.3">IO19</text>
<text x="194.5" y="113.3">IO35</text>
<text x="194.5" y="109.7">IO36</text>
<text x="196" y="111.5">28</text>
<text x="296.8" y="111.5">4</text>
<text x="298.3" y="113.3">3</text>
<text x="298.3" y="109.7">4</text>
<text x="139.2" y="115">14</text>
<text x="140.7" y="116.8">IO20</text>
<text x="194.5" y="116.8">IO0</text>
<text x="196" y="115">27</text>
<text x="296.8" y="118.6">2</text>
<text x="296.8" y="115">3</text>
<text x="298.3" y="116.8">2</text>
<text x="296.8" y="122.1">1</text>
<text x="298.3" y="120.3">1</text>
<text x="149.6" y="129.7" transform="rotate(-90 149.6 129.7)">15</text>
<text x="151.3" y="128.2" transform="rotate(-90 151.3 128.2)">IO3</text>
<text x="153.1" y="129.7" transform="rotate(-90 153.1 129.7)">16</text>
<text x="154.9" y="128.2" transform="rotate(-90 154.9 128.2)">IO46</text>
<text x="156.6" y="129.7" transform="rotate(-90 156.6 129.7)">17</text>
<text x="158.4" y="128.2" transform="rotate(-90 158.4 128.2)">IO9</text>
<text x="160.2" y="129.7" transform="rotate(-90 160.2 129.7)">18</text>
<text x="161.9" y="128.2" transform="rotate(-90 161.9 128.2)">IO10</text>
<text x="163.7" y="129.7" transform="rotate(-90 163.7 129.7)">19</text>
<text x="165.5" y="128.2" transform="rotate(-90 165.5 128.2)">IO11</text>
<text x="167.2" y="129.7" transform="rotate(-90 167.2 129.7)">20</text>
<text x="169" y="128.2" transform="rotate(-90 169 128.2)">IO12</text>
<text x="170.7" y="129.7" transform="rotate(-90 170.7 129.7)">21</text>
<text x="172.5" y="128.2" transform="rotate(-90 172.5 128.2)">IO13</text>
<text x="174.3" y="129.7" transform="rotate(-90 174.3 129.7)">22</text>
<text x="176" y="128.2" transform="rotate(-90 176 128.2)">IO14</text>
<text x="177.8" y="129.7" transform="rotate(-90 177.8 129.7)">23</text>
<text x="179.6" y="128.2" transform="rotate(-90 179.6 128.2)">IO21</text>
<text x="181.3" y="129.7" transform="rotate(-90 181.3 129.7)">24</text>
<text x="183.1" y="128.2" transform="rotate(-90 183.1 128.2)">IO47</text>
<text x="184.9" y="129.7" transform="rotate(-90 184.9 129.7)">25</text>
<text x="186.6" y="128.2" transform="rotate(-90 186.6 128.2)">IO48</text>
<text x="188.4" y="129.7" transform="rotate(-90 188.4 129.7)">26</text>
<text x="190.1" y="128.2" transform="rotate(-90 190.1 128.2)">IO45</text>
<text x="363.4" y="130.9">5</text>
<text x="377.5" y="130.9">4</text>
<text x="366.5" y="138.3" transform="rotate(-90 366.5 138.3)">1</text>
<text x="370.1" y="138.3" transform="rotate(-90 370.1 138.3)">2</text>
<text x="373.6" y="138.3" transform="rotate(-90 373.6 138.3)">3</text>
<text x="359.5" y="147.1" transform="rotate(-90 359.5 147.1)">1</text>
<text x="360.9" y="149.6" transform="rotate(-90 360.9 149.6)">1</text>
<text x="373.6" y="147.1" transform="rotate(-90 373.6 147.1)">1</text>
<text x="375" y="149.6" transform="rotate(-90 375 149.6)">1</text>
<text x="77.3" y="152.6" transform="rotate(-90 77.3 152.6)">3</text>
<text x="79" y="151.1" transform="rotate(-90 79 151.1)">SCL</text>
<text x="80.8" y="152.6" transform="rotate(-90 80.8 152.6)">4</text>
<text x="82.5" y="151.1" transform="rotate(-90 82.5 151.1)">SDA</text>
<text x="42.3" y="175">3</text>
<text x="44.8" y="176.4">3</text>
<text x="55.7" y="178.2" transform="rotate(-90 55.7 178.2)">1</text>
<text x="64.6" y="176.4">2</text>
<text x="67" y="175">2</text>
<text x="54.3" y="180.7" transform="rotate(-90 54.3 180.7)">1</text>
<text x="42.3" y="203.2">3</text>
<text x="67" y="203.2">2</text>
<text x="44.8" y="204.6">3</text>
<text x="54.3" y="208.9" transform="rotate(-90 54.3 208.9)">1</text>
<text x="55.7" y="206.4" transform="rotate(-90 55.7 206.4)">1</text>
<text x="64.6" y="204.6">2</text>
<text x="327.9" y="220.9">2</text>
<text x="353" y="220.9">12</text>
<text x="327.9" y="224.4">3</text>
<text x="327.9" y="227.9">4</text>
<text x="329.4" y="222.6">GOD0</text>
<text x="329.4" y="226.2">CSN</text>
<text x="351.5" y="226.2">NC</text>
<text x="351.5" y="222.6">NC</text>
<text x="353" y="227.9">10</text>
<text x="353" y="224.4">11</text>
<text x="327.9" y="231.5">5</text>
<text x="329.4" y="229.7">SCK</text>
<text x="329.4" y="233.2">MCSI</text>
<text x="351.5" y="233.2">NC</text>
<text x="351.5" y="229.7">NC</text>
<text x="353" y="231.5">9</text>
<text x="125.4" y="238.5">9</text>
<text x="327.9" y="235">6</text>
<text x="327.9" y="238.5">7</text>
<text x="329.4" y="236.7">GOD1</text>
<text x="96.8" y="245.6">2</text>
<text x="96.8" y="242">1</text>
<text x="98.3" y="243.8">TEMP</text>
<text x="123.9" y="240.3">EP</text>
<text x="123.9" y="243.8">CE</text>
<text x="125.4" y="242">8</text>
<text x="125.4" y="245.6">7</text>
<text x="329.4" y="240.3">GOD2</text>
<text x="98.3" y="247.3">PROG</text>
<text x="123.9" y="247.3">CHRG</text>
<text x="123.9" y="250.9">STDBY</text>
<text x="125.4" y="249.1">6</text>
<text x="123.9" y="254.4">BAT</text>
<text x="125.4" y="252.6">5</text>
</g>
<g font-size="3.2">
<text x="31.7" y="33.9">1</text>
<text x="45.9" y="33.9">2</text>
<text x="17.6" y="56.8">1</text>
<text x="31.7" y="56.8">2</text>
<text x="17.6" y="69.2">1</text>
<text x="31.7" y="69.2">2</text>
<text x="139.2" y="69.2">1</text>
<text x="140.7" y="70.9">GND</text>
<text x="194.5" y="70.9">GND</text>
<text x="196" y="69.2">40</text>
<text x="42.3" y="85.1">1</text>
<text x="56.4" y="85.1">2</text>
<text x="19.4" y="95.6">1</text>
<text x="33.5" y="95.6">2</text>
<text x="63.5" y="95.6">1</text>
<text x="77.6" y="95.6">2</text>
<text x="42.3" y="109.7">1</text>
<text x="56.4" y="109.7">2</text>
<text x="70.2" y="152.6" transform="rotate(-90 70.2 152.6)">1</text>
<text x="72" y="151.1" transform="rotate(-90 72 151.1)">GND</text>
<text x="327.9" y="242">8</text>
<text x="329.4" y="243.8">GND</text>
<text x="96.8" y="249.1">3</text>
<text x="98.3" y="250.9">GND</text>
</g>
<g font-size="3.2" fill="#8d2323">
<text x="122.4" y="139.4">VCC</text>
<text x="122.4" y="146.4">OUT</text>
<text x="122.4" y="153.5">GND</text>
<text x="260.7" y="190.9" transform="rotate(-90 260.7 190.9)">13</text>
<text x="267.8" y="190.9" transform="rotate(-90 267.8 190.9)">12</text>
<text x="237.8" y="196.2">1</text>
<text x="240.9" y="197.6">DAT2</text>
<text x="262.1" y="194.1" transform="rotate(-90 262.1 194.1)">PAD</text>
<text x="269.2" y="194.1" transform="rotate(-90 269.2 194.1)">PAD</text>
<text x="237.8" y="199.7">2</text>
<text x="237.8" y="203.2">3</text>
<text x="240.9" y="201.1">CDDAT3</text>
<text x="237.8" y="206.8">4</text>
<text x="240.9" y="204.6">CMD</text>
<text x="240.9" y="208.2">VDD</text>
<text x="237.8" y="210.3">5</text>
<text x="237.8" y="213.8">6</text>
<text x="240.9" y="211.7">CLK</text>
<text x="240.9" y="215.2">VSS</text>
<text x="237.8" y="217.3">7</text>
<text x="237.8" y="220.9">8</text>
<text x="240.9" y="218.8">DAT0</text>
<text x="237.8" y="224.4">9</text>
<text x="240.9" y="222.3">DAT1</text>
<text x="240.9" y="225.8">CD</text>
<text x="262.1" y="227.2" transform="rotate(-90 262.1 227.2)">PAD</text>
<text x="269.2" y="227.2" transform="rotate(-90 269.2 227.2)">PAD</text>
<text x="260.7" y="230.4" transform="rotate(-90 260.7 230.4)">10</text>
<text x="267.8" y="230.4" transform="rotate(-90 267.8 230.4)">11</text>
</g>
<g font-size="3.2" fill="#f00">
<text x="73.7" y="152.6" transform="rotate(-90 73.7 152.6)">2</text>
<text x="75.5" y="151.1" transform="rotate(-90 75.5 151.1)">VCC</text>
<text x="327.9" y="217.3">1</text>
<text x="329.4" y="219.1">VCC</text>
<text x="96.8" y="252.6">4</text>
<text x="98.3" y="254.4">VCC</text>
</g>
<g font-size="2.1" fill="#a54b4b">
<text x="358" y="23">GND</text>
<text x="358" y="28.6">ANT</text>
<text x="358" y="51.3">GND</text>
<text x="358" y="56.8">ANT</text>
</g>
<g font-size="1.8" fill="#00f">
<text x="58.9" y="30">Vin</text>
<text x="66.3" y="31.8" transform="rotate(-90 66.3 31.8)">GND</text>
<text x="71.6" y="30">Vout</text>
<text x="277.6" y="148.2">Vin</text>
<text x="285" y="150" transform="rotate(-90 285 150)">GND</text>
<text x="290.3" y="148.2">Vout</text>
<text x="298.8" y="195.8">Vin</text>
<text x="306.2" y="197.6" transform="rotate(-90 306.2 197.6)">GND</text>
<text x="311.5" y="195.8">Vout</text>
<text x="20.8" y="220.5">GND</text>
<text x="21.5" y="219.1">A1B12</text>
<text x="20.8" y="224">VBUS</text>
<text x="20.8" y="227.6">SBU2</text>
<text x="21.5" y="222.6">A4B9</text>
<text x="21.5" y="226.2">B8</text>
<text x="20.8" y="231.1">CC1</text>
<text x="21.5" y="229.7">A5</text>
<text x="21.5" y="233.2">B7</text>
<text x="20.8" y="234.6">DN2</text>
<text x="20.8" y="238.2">DP1</text>
<text x="21.5" y="236.7">A6</text>
<text x="20.8" y="241.7">DN1</text>
<text x="20.8" y="245.2">DP2</text>
<text x="21.5" y="240.3">A7</text>
<text x="21.5" y="243.8">B6</text>
<text x="20.8" y="248.7">SBU1</text>
<text x="21.5" y="247.3">A8</text>
<text x="21.5" y="250.9">B5</text>
<text x="20.8" y="252.3">CC2</text>
<text x="20.8" y="255.8">VBUS</text>
<text x="21.5" y="254.4">B4A9</text>
<text x="21.5" y="257.9">B1A12</text>
<text x="17.6" y="260.7" transform="rotate(-90 17.6 260.7)">frame</text>
<text x="20.8" y="259.3">GND</text>
</g>
</svg>
